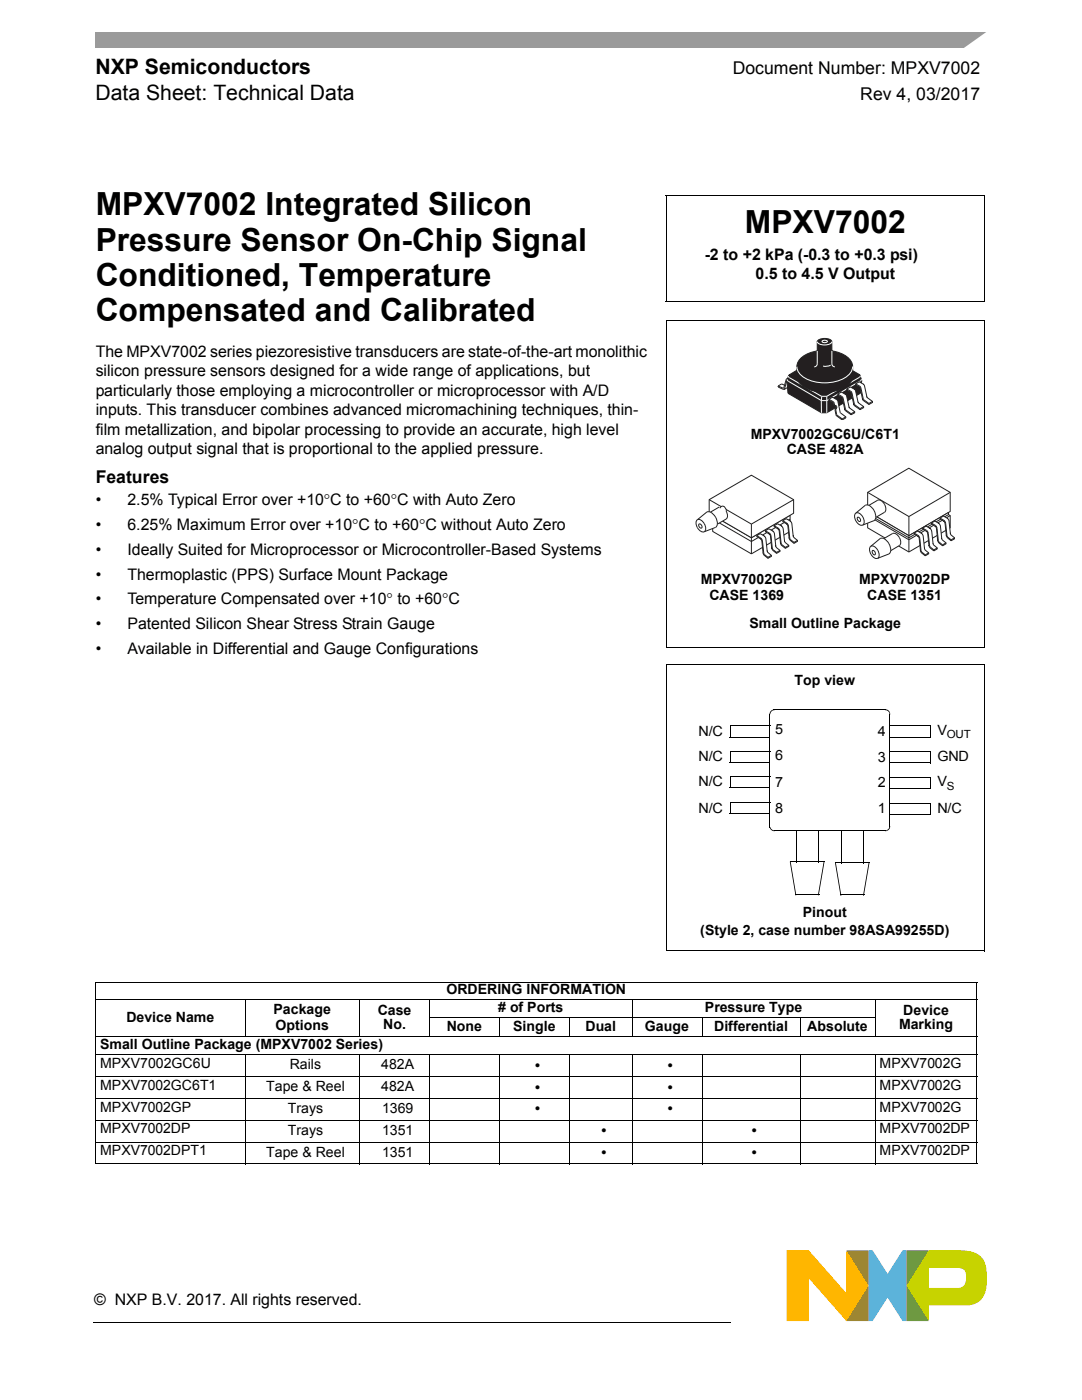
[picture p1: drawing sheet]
<svg xmlns="http://www.w3.org/2000/svg" width="216mm" height="279mm" viewBox="0 0 216 279" stroke-linecap="round" stroke-linejoin="round" font-family="sans-serif">
<path d="M19 6.3h177.8v3.2h-177.8z" fill="#9a9a9a"/>
<path d="M192 9.8l5.3-3.8h1.5v3.8z" fill="#fff"/>
<path d="M145.6 263.8l.1 .2z" fill="#000"/>
<path d="M18.6 263.9h127" fill="none" stroke="#000" stroke-width=".2"/>
<path d="M157 249.5h39.9v14.2h-39.9z" fill="#fff"/>
<path d="M173.3 249.5h.8l3 4.7 3-4.7h.8v14.1h-.8l-3-4.6-3 4.6h-.8z" fill="#5ab3de"/>
<path d="M168.9 249.5h4.4v14.1h-4.4l4.4-7z" fill="#9d852c"/>
<path d="M180.9 249.5h4.4l-4.4 7.1 4.4 7h-4.4z" fill="#5f9923"/>
<path d="M185.3 253h5.6a1.45 1.45 0 0 1 1.9 1.5 1.93 1.93 0 0 1-1.5 2.5h-6zM185.3 249.5l-4.4 7.1 4.4 7v-3.1h7.5a4 4 0 0 0 4.1-4.5 8.8 8.8 0 0 0-.6-4.5 4.8 4.8 0 0 0-4.7-2z" fill="#c7d300"/>
<path d="M157 249.5h4.4l7.5 8.6v-8.6l4.4 7.1-4.4 7-7.5-8.5v8.5h-4.4z" fill="#ffb600"/>
<g fill="#fff">
<path d="M19.1 196.1h175.8v3.3h-175.8z"/>
<path d="M19.1 206.8h175.8v3.6h-175.8z"/>
<path d="M19.1 210.4h29.8v4.4h-29.8z"/>
<path d="M71.8 210.4h13.9v4.4h-13.9z"/>
<path d="M85.7 210.4h28v4.4h-28z"/>
<path d="M113.7 210.4h26.4v4.4h-26.4z"/>
<path d="M140.1 210.4h54.8v4.4h-54.8z"/>
<path d="M19.1 214.8h29.8v4.4h-29.8z"/>
<path d="M71.8 214.8h13.9v4.4h-13.9z"/>
<path d="M85.7 214.8h28v4.4h-28z"/>
<path d="M113.7 214.8h26.4v4.4h-26.4z"/>
<path d="M140.1 214.8h54.8v4.4h-54.8z"/>
<path d="M19.1 219.2h29.8v4.3h-29.8z"/>
<path d="M71.8 219.2h13.9v4.3h-13.9z"/>
<path d="M85.7 219.2h28v4.3h-28z"/>
<path d="M113.7 219.2h26.4v4.3h-26.4z"/>
<path d="M140.1 219.2h54.8v4.3h-54.8z"/>
<path d="M19.1 223.5h29.8v4.4h-29.8z"/>
<path d="M71.8 223.5h13.9v4.4h-13.9z"/>
<path d="M85.7 223.5h40.4v4.4h-40.4z"/>
<path d="M126.1 223.5h33.6v4.4h-33.6z"/>
<path d="M159.7 223.5h35.2v4.4h-35.2z"/>
<path d="M19.1 227.9h29.8v4.4h-29.8z"/>
<path d="M71.8 227.9h13.9v4.4h-13.9z"/>
<path d="M85.7 227.9h40.4v4.4h-40.4z"/>
<path d="M126.1 227.9h33.6v4.4h-33.6z"/>
<path d="M159.7 227.9h35.2v4.4h-35.2z"/>
</g>
<g fill="none" stroke="#000" stroke-width=".2">
<path d="M132.8 39h63.7M132.9 38.9v21.3M196.4 38.9v21.3M132.8 60.1h63.7M132.9 64.1h63.6M132.9 64v65.2M196.4 64.1v65.2M132.8 129.2h63.6M19 196.1h176M19 199.4h176M19.1 196.2v36M48.9 199.3v7.5"/>
<path d="M71.8 199.3v7.5M85.7 199.3v7.5M126.1 199.3v7.5M174.6 199.3v7.5M194.9 196.2v36M19 206.8h176M19 210.4h176M19 214.8h176M19 219.2h176M48.9 210.3v22.1M71.8 210.3v22.1M85.6 203.1h89.1"/>
<path d="M85.7 210.3v22.1M99.6 203v3.8M99.6 210.3v22.1M113.7 203v3.8M113.7 210.3v22.1M126.1 210.3v22.1M140.1 203v3.8M140.1 210.3v22.1M159.7 203v3.8M159.7 210.3v22.1M174.6 210.3v22.1M19 223.5h176"/>
<path d="M19 227.9h176M19 232.3h176"/>
</g>
<path d="M155.2 67.5h18.9v16.3h-18.9z" fill="#fff"/>
<g fill="none" stroke="#231f20" stroke-width=".2">
<path d="M155.3 77l1.1 .4M155.3 77v.2M156.5 76.9l-.5-.3-.7 .4M156.9 75.8l-.5 1.6M157 76v.2l1.1 .5M157.1 75.7l-.3 .1M157.1 75.7l.8 .5M157.5 76.2l-.3 1.1-.7 .4M157.6 75.3l1 .5M157.6 75.3l-.7 .4M157.9 76.4l-.9-.5-.6 1.8-1.1-.5M157.9 76.2v.2"/>
<path d="M158.3 76.6l-.2 .1M158.3 75.8l-.6-.2-.7 .4M158.6 75.8l-.7 .4M158.6 75.8v.2l-.7 .4M158.7 74.6l.8-.4 .9 .5M158.8 75l1.1 .4M158.8 75v.2l1.1 .5M159.3 75.1l-.3 1.2-.8 .4M159.7 75.2v.2M159.7 75.4l-.9-.5-.5 1.7M159.7 75.2l-1-.6-.6 1.9-1.1-.5M160.1 74.8l-.6-.2-.7 .4"/>
<path d="M160.4 74.7v.2l-.7 .5M160.4 74.7l-.7 .5M160.5 73.6l.7-.4 1 .5M160.6 73.9l1.1 .4M160.6 73.9v.2M160.6 73.9l-.5 1.7h-.2M160.6 73.9l.8 .4M161.1 74.1l-.3 1.1-.8 .5M161.4 74.1v.2M161.4 74.1l-.9-.5-.6 1.8M161.9 73.8l-.6-.3-.7 .4M162.2 73.7l-.8 .4"/>
<path d="M162.2 73.7v.2l-.8 .4M162.2 72.6l.8-.4 .9 .5M162.4 72.6l-.2 .1-.5 1.7M162.4 72.6l.8 .5M162.5 74.1l-.7 .5M162.8 73.1l-.3 1M163.2 73.3l-.9-.5-.5 1.8-1.2-.4M163.2 73.1v.2M163.9 72.7v.2l-.7 .4M163.9 72.7l-.7 .4"/>
</g>
<path d="M157.4 74.8l6.5-3.8 .8-.1 6.8 3.9 .4 1.1-.2 2.5-6.7 4h-1.1l-6.6-3.9-.3-2.5z" fill-rule="evenodd" fill="#231f20"/>
<path d="M157.4 74.8l6.5-3.8 .8-.1 6.8 3.9 .4 1.1-.2 2.5-6.7 4h-1.1l-6.6-3.9-.3-2.5z" fill="none" stroke="#231f20" stroke-width=".2"/>
<path d="M157.1 75.7l.2 .4 6.6 3.9M157.3 75l.2 .4 6.4 3.7h1.1M163.9 79.9v2.5M164 79.1l-.1 .9M165 79.1v3.3M171.7 75l-.2 .3-6.5 3.8M171.9 75.7l-.2 .3-6.7 4h-1.1" fill="none" stroke="#fff" stroke-width=".2"/>
<path d="M165.4 79.7l.7-.4 1 .6 .5 2.4 1.2 .9v.2l-.8 .4-1.1-.9-.3-1.2 .2-.5-.4-.2-.1-.6-.9-.5z" fill-rule="evenodd" fill="#fff"/>
<g fill="none" stroke="#231f20" stroke-width=".2">
<path d="M165.4 79.7l.8 .5M166.2 80.2l.4 .8M166.3 80.5l-.9-.6v-.2l.7-.4 1 .6 .6 2.5 1.1 .8v.2l-.8 .4M166.3 80.5l.1 .5M166.4 81h.2a.38 .38 0 0 1 .3 .3 .38 .38 0 0 1-.3 .4M166.6 81h.3a.45 .45 0 0 1-.2 .7M166.6 81h-.2M166.6 81.7l.3 1.2 1.1 .9M166.7 81.7h-.1M166.7 81.7l.2 1M166.9 82.7l.1 .2M167 82.9l1 .7"/>
<path d="M168 83.6v.2M168.8 83.2l-.8 .4"/>
</g>
<path d="M167.2 78.7l.7-.5 1 .7 .5 2.4 1.1 .9v.2l-.7 .4-1.2-.9-.5-2.4-.9-.6z" fill-rule="evenodd" fill="#fff"/>
<path d="M167.2 78.6l.9 .7 .7 2.5M167.2 78.6l.7-.4 1 .7 .5 2.4 1.1 .9v.2l-.7 .4-1.2-.9-.5-2.4-.9-.6zM168.8 81.8l1 .8M169.8 82.6v.2M170.5 82.2l-.7 .4" fill="none" stroke="#231f20" stroke-width=".2"/>
<path d="M169 77.6l.7-.4 .8 .5 .2 .3 .5 2.3 1.1 .9v.2l-.7 .4-1.1-.8-.2-.3-.4-2.3-.9-.6z" fill-rule="evenodd" fill="#fff"/>
<path d="M169 77.6l.9 .6 .6 2.5M169 77.6l.7-.4 .8 .5 .2 .3 .5 2.3 1.1 .9v.2l-.7 .4-1.1-.8-.2-.3-.4-2.3-.9-.6zM170.5 80.7l.1 .1M170.6 80.8l1 .8M171.6 81.6v.2M172.3 81.1l-.7 .5" fill="none" stroke="#231f20" stroke-width=".2"/>
<path d="M170.7 76.6l.8-.4 .9 .6 .6 2.5 1.1 .8v.2l-.7 .4-1.1-.7-.2-.4-.5-2.2-.9-.6z" fill-rule="evenodd" fill="#fff"/>
<path d="M170.7 76.6l1 .6 .6 2.5 1.1 .8M170.7 76.6l.8-.4 .9 .6 .6 2.5 1.1 .8v.2l-.7 .4-1.1-.7-.2-.4-.5-2.2-.9-.6zM173.4 80.5v.2M174.1 80.1l-.7 .4" fill="none" stroke="#231f20" stroke-width=".2"/>
<path d="M163.1 68a2.36 2.36 0 0 1 2.8 0l.1 2a4.9 4.9 0 0 1 4.1 2.6 4.6 4.6 0 0 1-.7 4.1 8 8 0 0 1-9.6 0 3.5 3.5 0 0 1-.8-3.5 3.3 3.3 0 0 1 2.4-2.7l1.7-.5z" fill-rule="evenodd" fill="#231f20"/>
<path d="M163.1 68a2 2 0 0 1 2.9 .2v1.8a4.9 4.9 0 0 1 4.1 2.6 4.6 4.6 0 0 1-.7 4.1 8 8 0 0 1-9.6 0 3.5 3.5 0 0 1-.8-3.5 3.3 3.3 0 0 1 2.4-2.7l1.7-.5z" fill="none" stroke="#231f20" stroke-width=".2"/>
<path d="M163.1 68.2a1.79 1.79 0 0 0 2.3 .5l.5-.3 .1-.2M163.1 70v2.6a.61 .61 0 0 1-.6 .6M164.1 68.1l.7-.2 .3 .2-.3 .3a.54 .54 0 0 1-.7-.3zM165.8 72.9l-.8 .2h-.8M166 70v2.6a.58 .58 0 0 0 .6 .6M170.1 73.2a3.4 3.4 0 0 1-2.7 2.8 8.2 8.2 0 0 1-7.6-1.2l-.7-1-.1-.6" fill="none" stroke="#fff" stroke-width=".2"/>
<path d="M170.5 93.4h20v18.1h-20z" fill="#fff"/>
<path d="M173.6 103.4l-.3-.1-.7 .4M173.9 101.5l.8-.4 .9 .5M174.5 102l-.2 1.7-.8 .5M174.9 102.2l-.8-.5h-.2l-.3 2.4-.3 .1-.7-.3v-.2M174.9 102l-.8-.5-.3 .1-.3 2.2-.2 .2-.6-.3M174.9 102v.2M175.6 101.6v.2l-.7 .4M175.6 101.6l-.7 .4" fill="none" stroke="#231f20" stroke-width=".2"/>
<path d="M173.1 98.3l8.2-4.9 8.3 4.9v3.8l-8.2 4.8-8.3-4.8z" fill-rule="evenodd" fill="#fff"/>
<path d="M173.1 98.3l8.3 4.8 8.2-4.8M173.1 98.3l8.2-4.9 8.3 4.9v3.8l-8.2 4.8-8.3-4.8zM181.4 103.1v3.8" fill="none" stroke="#231f20" stroke-width=".2"/>
<path d="M173.4 102.3l8 4.6 7.9-4.6v.4l.3 .2v2.4l-8.2 4.9-8.3-4.9v-2.4l.3-.2z" fill-rule="evenodd" fill="#fff"/>
<path d="M173.1 102.9l8.3 4.8v2.5M173.4 102.2l8 4.7 7.9-4.6v.4l.3 .2v2.4l-8.2 4.9-8.3-4.9v-2.4l.3-.2zM189.3 102.7l-7.9 4.6-8-4.6M189.6 102.9l-8.2 4.8v-.8" fill="none" stroke="#231f20" stroke-width=".2"/>
<path d="M184.1 105.4l.7-.4 .8 .5 .3 .3 .3 2.9 .8 .7v.1l-.7 .5-.9-1-.3-2.7-1-.7z" fill-rule="evenodd" fill="#fff"/>
<path d="M184.1 105.4l.8 .5 .3 .3 .3 2.6 .2 .4M184.1 105.4l.7-.4 .8 .5 .3 .3 .3 2.9 .8 .7v.1l-.7 .4-.9-.9-.3-2.7-1-.7zM185.7 109.2l.6 .5M186.3 109.7v.2M187 109.4l-.7 .3" fill="none" stroke="#231f20" stroke-width=".2"/>
<path d="M185.9 104.4l.6-.4 .8 .4 .3 .4 .3 2.6 .2 .4 .7 .5v.2l-.7 .4-.9-.9-.4-2.7-.9-.7z" fill-rule="evenodd" fill="#fff"/>
<path d="M185.9 104.4l.7 .4 .3 .4 .4 2.9 .8 .6M185.9 104.4l.6-.4 .8 .4 .3 .4 .3 2.6 .2 .4 .7 .5v.2l-.7 .4-.9-.9-.4-2.7-.9-.7zM188.1 108.7v.2M188.8 108.3l-.7 .4" fill="none" stroke="#231f20" stroke-width=".2"/>
<path d="M187.6 103.4l.7-.4 .9 .6 .2 .4 .3 2.6 .8 .7v.2l-.7 .4-.8-.7-.5-2.9-.2-.3-.7-.4z" fill-rule="evenodd" fill="#fff"/>
<path d="M187.6 103.4l.7-.4 .9 .6 .2 .4 .3 2.6 .8 .7v.2l-.7 .4-.8-.7-.5-2.9-.2-.3-.7-.4zM187.6 103.4l.7 .4M188.3 103.8l.4 .6M188.7 104.4l.3 2.6 .8 .7M189.8 107.7v.2M190.5 107.3l-.7 .4" fill="none" stroke="#231f20" stroke-width=".2"/>
<path d="M182.4 106.4l.7-.4 .8 .4 .3 .4 .3 2.8 .8 .7v.2l-.7 .4-.9-.9-.3-2.7-1-.7z" fill-rule="evenodd" fill="#fff"/>
<path d="M182.4 106.4l.8 .4 .3 .4 .3 2.8 .8 .7M182.4 106.4l.7-.4 .8 .4 .3 .4 .3 2.8 .8 .7v.2l-.7 .4-.9-.9-.3-2.7-1-.7zM184.6 110.7v.2M185.3 110.3l-.7 .4" fill="none" stroke="#231f20" stroke-width=".2"/>
<path d="M170.8 102.4l1.9-1.6 .7 .1 1.7-1.1a1.12 1.12 0 0 1 1.4 .8 1.18 1.18 0 0 1 0 1.7l-1.7 1-.4 .6-2.2 .9a1.12 1.12 0 0 1-1.4-.8 1.32 1.32 0 0 1 0-1.6z" fill-rule="evenodd" fill="#fff"/>
<path d="M175.1 99.8a1.65 1.65 0 0 1 1.6 2.3l-1.9 1.2M175.1 99.8l-1.7 1M170.8 102.4a1.17 1.17 0 0 0 0 1.6M170.8 102.4a1.64 1.64 0 0 1 1.5 2.2l-.1 .2M170.8 104a1.26 1.26 0 0 0 1.4 .8M171.1 103.3l.4 .1 .2 .2-.1 .5a.61 .61 0 0 1-.5-.8zM173.4 100.9l-.7-.1-1.9 1.6M173.4 100.9a2.7 2.7 0 0 1 1.3 2.4M174.8 103.3l-.4 .6-2.2 .9" fill="none" stroke="#231f20" stroke-width=".2"/>
<path d="M173.8 109l1.8-1.5h.8l1.7-1a1.12 1.12 0 0 1 1.4 .8 1.17 1.17 0 0 1 0 1.6l-1.8 1-.3 .7-2.2 .8a1.61 1.61 0 0 1-1.4-2.4z" fill-rule="evenodd" fill="#fff"/>
<path d="M173.8 109a1.65 1.65 0 0 1 1.5 2.2 .97 .97 0 0 1-1.5-.6 1.34 1.34 0 0 1 0-1.6zM174.1 109.9l.2-.1a.59 .59 0 0 1 .3 .9 .62 .62 0 0 1-.5-.8zM175.6 107.5h.8l1.7-1a1.6 1.6 0 0 1 1.4 2.4l-1.8 1M175.6 107.5l-1.8 1.5M176.4 107.5a2.72 2.72 0 0 1 1.3 2.4M177.7 109.9l-.3 .7-2.3 .8" fill="none" stroke="#231f20" stroke-width=".2"/>
<path d="M138.9 94.8h20.3v16.7h-20.3z" fill="#fff"/>
<path d="M142.2 102.8l7.7 4.5 7.8-4.5v3.3l-7.8 4.4-7.7-4.4z" fill-rule="evenodd" fill="#fff"/>
<path d="M142.2 102.8l7.7 4.5 7.8-4.5v3.3l-7.8 4.4-7.7-4.4zM142.2 103.6l7.7 4.5 7.8-4.5M149.9 107.3v3.2" fill="none" stroke="#231f20" stroke-width=".2"/>
<path d="M141.5 99.7l8.4-4.9 8.5 4.9v2.7l-8.5 4.9-8.4-4.9z" fill-rule="evenodd" fill="#fff"/>
<g fill="none" stroke="#231f20" stroke-width=".2">
<path d="M141.5 99.7l8.4 4.9M141.5 99.7l8.4-4.9 8.5 4.9v2.7l-8.5 4.9-8.4-4.9zM158.4 99.7l-8.5 4.9M142.1 103.9h-.2l-.7 .4M142.3 102.3v-.2h.3l.8 .4M142.3 102.3l-.3 2.2-.8-.2M142.5 102l.7-.4 .9 .5M142.6 102.3h-.2l-.3 2.3-.2 .1-.7-.2v-.2M142.7 102.3l.7 .4M142.9 104.1l-.9 .6M143 102.5l-.1 1.6M143.4 102.5v.2"/>
<path d="M144.1 102.1v.2l-.7 .4M144.1 102.1l-.7 .4M149.9 104.6v2.7"/>
</g>
<path d="M152.7 105.9l.7-.4 1 .6 .4 3.1 .8 .6 .1 .2-.7 .4-.9-.7-.4-2.9-1-.7z" fill-rule="evenodd" fill="#fff"/>
<path d="M152.7 105.9l.8 .5 .3 .3 .4 2.9 .8 .6M152.7 105.9l.7-.4 1 .6 .1 .5 .3 2.6 .8 .6 .1 .2-.7 .4-.9-.7-.4-2.9-1-.7zM155 110.2v.2M155.6 109.8l-.6 .4" fill="none" stroke="#231f20" stroke-width=".2"/>
<path d="M154.5 104.9l.7-.4 .9 .6 .2 .5 .3 2.6 .8 .6v.2l-.7 .4-.8-.7-.5-2.9-.2-.2-.7-.5z" fill-rule="evenodd" fill="#fff"/>
<path d="M154.5 104.9l.8 .5 .2 .3 .4 2.7 .2 .3M154.5 104.9l.7-.4 .9 .6 .2 .5 .3 2.5 .8 .7v.2l-.7 .4-.8-.7-.5-2.9-.9-.7zM156.1 108.7l.6 .5M156.7 109.2v.2M157.4 108.8l-.7 .4" fill="none" stroke="#231f20" stroke-width=".2"/>
<path d="M156.2 103.9l.7-.4 .9 .6 .2 .5 .3 2.4 .2 .3 .6 .6v.1l-.7 .4-.8-.7-.4-2.9-1-.7z" fill-rule="evenodd" fill="#fff"/>
<path d="M156.2 103.9l.8 .5M156.2 103.9l.7-.4 .9 .6 .2 .5 .3 2.4 .2 .3 .6 .6v.1l-.7 .4-.8-.7-.4-2.9-1-.7zM157 104.4l.3 .6 .3 2.6 .8 .6M158.4 108.3v.1M159.1 107.9l-.7 .4" fill="none" stroke="#231f20" stroke-width=".2"/>
<path d="M151 106.9l.7-.4 1 .6 .4 3 .8 .7v.2l-.7 .4-.8-.7-.4-2.9-1-.7z" fill-rule="evenodd" fill="#fff"/>
<path d="M151 106.9l.8 .5M151 106.9l.7-.4 1 .6 .4 3 .8 .7v.2l-.7 .4-.8-.7-.4-2.9-1-.7zM151.8 107.4l.3 .6 .3 2.5 .8 .7M153.2 111.2v.2M153.9 110.8l-.7 .4" fill="none" stroke="#231f20" stroke-width=".2"/>
<path d="M139.2 103.7l1.8-1.5h.8l1.7-1 .1 .2 .3-.3 .3-.1a.91 .91 0 0 1 .7 1 1.15 1.15 0 0 1 0 1.6l-1.8 1-.3 .7-2.3 .8a1.68 1.68 0 0 1-1.6-1.9z" fill-rule="evenodd" fill="#fff"/>
<path d="M139.2 103.7a1.65 1.65 0 0 1 1.5 2.2l-.2 .2M139.2 103.7a1.6 1.6 0 0 0 1.3 2.4M139.5 104.6l.4 .1 .2 .3-.1 .4a.58 .58 0 0 1-.5-.8zM141.8 102.2h-.8l-1.8 1.5M141.8 102.2a2.65 2.65 0 0 1 1.3 2.4M143.1 104.6l-.3 .7-2.3 .8M143.5 101.2l-1.7 1M143.6 101.4l.3-.3 .3-.1 .6 .4 .2 .6M144.9 102a1.3 1.3 0 0 1 0 1.6l-1.8 1" fill="none" stroke="#231f20" stroke-width=".2"/>
<g fill="none" stroke="#000" stroke-width=".2">
<path d="M132.9 132.7h63.6M132.9 132.6v57.1M196.4 132.7v57.1M145.6 147.1h8M145.6 152.2h8M145.6 157.2h8M145.7 144.8v2.3M145.7 149.9v2.3M145.7 155v2.2M145.7 144.9h8M145.7 150h8M145.7 155h8"/>
<path d="M153.6 144.9v2.3M153.6 150v2.3M153.6 155v2.3M153.6 142.6v22.4M154.5 141.7h22.2M177.5 147.1h8.2M177.5 152.3h8.2M177.5 157.4h8.2M177.5 144.9h8.3M177.5 150h8.3M177.5 155.2h8.3M177.5 142.6v22.4"/>
<path d="M185.7 144.9v2.3M185.7 150v2.3M185.7 155.2v2.3M145.6 162.3h8M145.7 160.1v2.2M145.7 160.1h8M153.6 160.1v2.3M154.6 165.8h22.2M157.8 172h6.8M158.8 178.5h4.7M158.8 165.8v6.4M163.3 165.8v6.4"/>
<path d="M166.8 172.1h6.8M167.8 165.9v6.4M167.8 178.6h4.7M172.3 165.9v6.4M177.5 162.5h8.2M177.5 160.3h8.3M185.7 160.3v2.3M132.8 189.7h63.6"/>
</g>
<g fill="#000">
<path d="M153.5 142.5l.2 .1zM153.8 141.9l.3-.2 .1 .1-.4 .3-.1 .4h-.2zM154.1 141.7l.2-.1 .1 .2h-.2zM154.3 141.6h.2v.1l-.2 .1zM154.4 141.6l.1 .2zM154.5 141.6l.1 .1zM176.6 141.6l.1 .1zM176.7 141.6l.5 .1 .4 .5h-.2l-.3-.3-.4-.2zM177.5 142.5l.1 .1zM177.4 142.2h.2v.1l-.2 .1zM177.4 142.4l.2-.1v.2l-.1 .1zM177.5 142.6h.1z"/>
<path d="M153.5 164.8h.2v.3h-.2zM153.5 165.1h.2l.1 .1-.2 .1zM154.5 165.7l.1 .2zM153.6 165.3l.2-.1 .3 .4 .4 .1v.2l-.5-.2zM157.7 171.9l.1 .2zM157.6 172h.2zM157.6 172h.2l1.1 6.6h-.2zM158.7 165.7l.2 .1zM158.7 178.4l.1 .2zM158.7 178.6l.2 .1zM163.3 165.7l.1 .1zM163.2 178.6l.2 .1z"/>
<path d="M164.3 171.9l.2 .1zM164.3 172h.2l-1.1 6.6h-.2zM166.7 172l.1 .2zM166.6 172l.2 .1zM166.6 172.1h.2l1.1 6.6h-.2zM167.7 165.8l.2 .1zM167.7 178.5l.1 .1zM167.7 178.7l.2 .1zM172.3 165.8l.1 .1zM172.2 178.7l.2 .1zM173.3 172l.2 .1zM173.3 172.1h.2l-1.1 6.6h-.2z"/>
<path d="M176.6 165.7l.1 .2zM176.7 165.7h.1l.1 .2h-.2zM176.8 165.7h.2l.1 .1-.2 .1zM177.5 164.8l.1 .1zM177.5 164.9h.1v.4l-.5 .5-.1-.1 .3-.3z"/>
</g>
<g font-size="6.3">
<text x="19.1" y="43">MPXV7002 Integrated Silicon</text>
<text x="148.6" y="46.6">MPXV7002</text>
<text x="19.1" y="50">Pressure Sensor On-Chip Signal</text>
<text x="19.1" y="57.1">Conditioned, Temperature</text>
<text x="19.1" y="64.2">Compensated and Calibrated</text>
</g>
<g font-size="4.2">
<text x="19" y="14.7">NXP Semiconductors</text>
<text x="19" y="20">Data Sheet: Technical Data</text>
</g>
<g font-size="3.5">
<text x="146.2" y="14.7">Document Number: MPXV7002</text>
<text x="171.7" y="20">Rev 4, 03/2017</text>
<text x="19.1" y="96.5">Features</text>
</g>
<g font-size="3.2">
<text x="140.6" y="51.8">-2 to +2 kPa (-0.3 to +0.3 psi)</text>
<text x="150.8" y="55.7">0.5 to 4.5 V Output</text>
<text x="19.1" y="71.2">The MPXV7002 series piezoresistive transducers are state-of-the-art monolithic</text>
<text x="19.1" y="75.1">silicon pressure sensors designed for a wide range of applications, but</text>
<text x="19.1" y="79">particularly those employing a microcontroller or microprocessor with A/D</text>
<text x="19.1" y="82.8">inputs. This transducer combines advanced micromachining techniques, thin-</text>
<text x="19.1" y="86.7">film metallization, and bipolar processing to provide an accurate, high level</text>
<text x="19.1" y="90.6">analog output signal that is proportional to the applied pressure.</text>
<text x="19.1" y="100.8">•</text>
<text x="25.4" y="100.8">2.5% Typical Error over +10°C to +60°C with Auto Zero</text>
<text x="19.1" y="105.8">•</text>
<text x="25.4" y="105.8">6.25% Maximum Error over +10°C to +60°C without Auto Zero</text>
<text x="19.1" y="110.7">•</text>
<text x="25.4" y="110.7">Ideally Suited for Microprocessor or Microcontroller-Based Systems</text>
<text x="19.1" y="115.7">•</text>
<text x="25.4" y="115.7">Thermoplastic (PPS) Surface Mount Package</text>
<text x="19.1" y="120.6">•</text>
<text x="19.1" y="125.5">•</text>
<text x="25.4" y="120.6">Temperature Compensated over +10° to +60°C</text>
<text x="25.4" y="125.5">Patented Silicon Shear Stress Strain Gauge</text>
<text x="19.1" y="130.5">•</text>
<text x="25.4" y="130.5">Available in Differential and Gauge Configurations</text>
<text x="106.7" y="213.7">•</text>
<text x="133.2" y="213.7">•</text>
<text x="106.7" y="218">•</text>
<text x="133.2" y="218">•</text>
<text x="106.7" y="222.4">•</text>
<text x="120" y="226.8">•</text>
<text x="133.2" y="222.4">•</text>
<text x="150" y="226.8">•</text>
<text x="120" y="231.2">•</text>
<text x="150" y="231.2">•</text>
<text x="18.8" y="260.4">© NXP B.V. 2017. All rights reserved.</text>
</g>
<g font-size="2.8">
<text x="149.8" y="87.5">MPXV7002GC6U/C6T1</text>
<text x="157" y="90.7">CASE 482A</text>
<text x="139.8" y="116.5">MPXV7002GP</text>
<text x="141.6" y="119.7">CASE 1369</text>
<text x="171.4" y="116.5">MPXV7002DP</text>
<text x="173.1" y="119.7">CASE 1351</text>
<text x="149.5" y="125.3">Small Outline Package</text>
<text x="158.6" y="136.8">Top view</text>
<text x="139.4" y="146.9">N/C</text>
<text x="154.6" y="146.5">5</text>
<text x="175.2" y="146.9">4</text>
<text x="187" y="146.6">V</text>
<text x="139.4" y="152">N/C</text>
<text x="154.6" y="151.7">6</text>
<text x="175.2" y="152">3</text>
<text x="187" y="152">GND</text>
<text x="139.4" y="156.8">N/C</text>
<text x="154.6" y="157">7</text>
<text x="175.2" y="157.2">2</text>
<text x="187" y="156.8">V</text>
<text x="139.4" y="162.2">N/C</text>
<text x="154.6" y="162.2">8</text>
<text x="175.2" y="162.3">1</text>
<text x="187" y="162.2">N/C</text>
<text x="160.2" y="183">Pinout</text>
<text x="139.7" y="186.6">(Style 2, case number 98ASA99255D)</text>
<text x="25.2" y="203.9">Device Name</text>
<text x="54.6" y="202.3">Package</text>
<text x="75.4" y="202.5">Case</text>
<text x="89.1" y="198.4">ORDERING INFORMATION</text>
<text x="99.4" y="202.1"># of Ports</text>
<text x="140.7" y="202.1">Pressure Type</text>
<text x="180.2" y="202.5">Device</text>
<text x="20" y="209.4">Small Outline Package (MPXV7002 Series)</text>
<text x="55" y="205.5">Options</text>
<text x="76.5" y="205.3">No.</text>
<text x="89.1" y="205.7">None</text>
<text x="102.4" y="205.7">Single</text>
<text x="116.8" y="205.7">Dual</text>
<text x="128.7" y="205.7">Gauge</text>
<text x="142.5" y="205.7">Differential</text>
<text x="161.1" y="205.7">Absolute</text>
<text x="179.4" y="205.3">Marking</text>
<text x="20" y="213.1">MPXV7002GC6U</text>
<text x="57.8" y="213.4">Rails</text>
<text x="76.1" y="213.4">482A</text>
<text x="175.5" y="213.1">MPXV7002G</text>
<text x="20" y="217.4">MPXV7002GC6T1</text>
<text x="20" y="221.8">MPXV7002GP</text>
<text x="53.1" y="217.8">Tape &amp; Reel</text>
<text x="76.1" y="217.8">482A</text>
<text x="175.5" y="217.4">MPXV7002G</text>
<text x="175.5" y="221.8">MPXV7002G</text>
<text x="20" y="226.2">MPXV7002DP</text>
<text x="57.4" y="222.2">Trays</text>
<text x="57.4" y="226.5">Trays</text>
<text x="76.2" y="222.2">1369</text>
<text x="76.2" y="226.5">1351</text>
<text x="175.5" y="226.2">MPXV7002DP</text>
<text x="20" y="230.6">MPXV7002DPT1</text>
<text x="53.1" y="230.9">Tape &amp; Reel</text>
<text x="76.2" y="230.9">1351</text>
<text x="175.5" y="230.6">MPXV7002DP</text>
</g>
<g font-size="2.2">
<text x="188.9" y="147.3">OUT</text>
<text x="188.9" y="157.6">S</text>
</g>
</svg>
